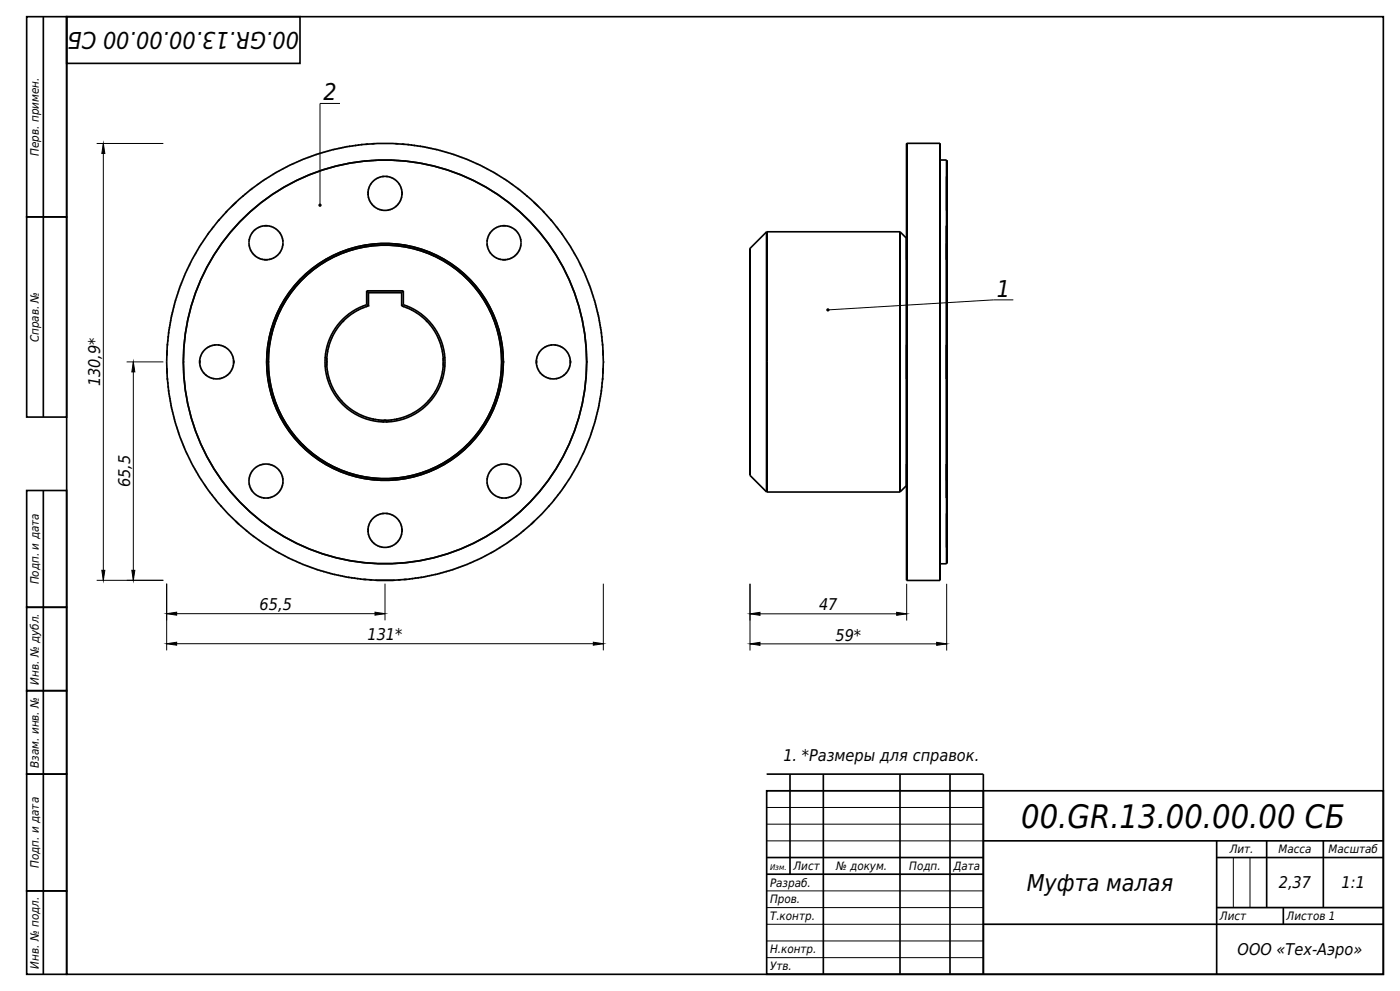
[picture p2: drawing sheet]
<svg xmlns="http://www.w3.org/2000/svg" width="420mm" height="297mm" viewBox="0 0 420 297" stroke-linecap="round" stroke-linejoin="round" font-family="sans-serif">
<g fill="none" stroke="#000" stroke-width=".5">
<path d="M8 5h12v60h-12zM13 5v120M20 5h395v287h-395zM20 5h70v14h-70zM73.1 58.6l-.3 .2M73.7 58.1l-.2 .1M74.3 57.6h-.1M75.3 56.7l-.3 .3M75.7 56.4l-.2 .2M76.1 56.2h-.1M77.1 55.5l-.2 .1M77.6 55.1l-.2 .1"/>
<path d="M78 54.8l-.1 .1M78.3 54.6h-.1M78.9 54.1l-.1 .1M79.2 53.9v.1M79.6 53.7h-.1M79.8 53.6h.1M80.8 52.9v.1M81.2 52.7h-.1M81.9 52.2l-.1 .1M82.2 52.1h.1M82.6 51.8l-.1 .1M82.8 51.7h-.1"/>
<path d="M83.1 51.6h-.1M83.7 51.2h.1M84.7 50.7h.1M85 50.6h-.1M85.2 50.4l-.1 .1M85.9 50.1h-.1M86.1 50h-.1M86.3 49.8v.1M86.9 49.6h-.1M87.1 49.4l-.1 .1M87.7 49.2h-.1M88 49.1h-.1"/>
<path d="M88.2 49h-.1M89.1 48.6h-.1M89.6 48.3l-.1 .1M90.2 48.1h-.1M90.5 47.9l-.1 .1M90.7 47.8l-.1 .1M91 47.7h.1M91.4 47.6h-.1M91.7 47.5h-.1M92.1 47.3h-.1M92.4 47.2h-.1M92.7 47.1h.1"/>
<path d="M93.1 47h-.1M93.5 46.8l-.2 .1M93.8 46.7h-.1M94.1 46.6h-.1M94.4 46.5h.1M94.9 46.3l-.2 .1M95.2 46.2h-.1M95.6 46.1h-.2M95.9 46h-.1M96.4 45.8l-.1 .1M96.8 45.7h.1M97.3 45.6h-.1"/>
<path d="M97.7 45.5h.1M98.2 45.3l-.1 .1M98.6 45.2h-.1M99.1 45.1h-.2M99.5 45h-.1M100.1 44.8l-.3 .1M100.6 44.7h-.2M101.2 44.6h-.2M101.8 44.4l-.2 .1M102.4 44.3l-.2 .1M102.9 44.2h-.1M103.6 44.1h-.2"/>
<path d="M104.2 43.9l-.2 .1M105.1 43.8l-.4 .1M105.9 43.7h-.2M106.9 43.6h-.4M107.7 43.5h-.3M108.7 43.3l-.4 .1M110.4 58l.4 1.9 1 1.6 1.5 1.1 2 .5 2.1-.4 1.6-1 1.2-1.7 .4-2M110.4 58v.5M110.4 58l.4-2 1-1.6 1.5-1.1 2-.4 2.1 .3 1.7 1.2 1.1 1.5 .4 2.1M110.4 57.4v.6M110.5 43.2h-.8M110.5 59l.1 .2"/>
<path d="M110.5 56.8v.1M110.6 59.5l.1 .1M110.7 56.3l-.1 .1M110.8 59.8v.2M110.8 56v.1M111.2 55.3h-.1M111.3 55v.1M112.4 43.1h-.9M112.6 53.8h-.1M113 53.5l-.1 .1M113.3 53.4h-.2M113.5 53.3h-.1"/>
<path d="M113.9 53.1l-.1 .1M114.3 53l-.2 .1M115.1 52.9h-.4M115.9 52.9h.4M116.7 53l.2 .1M117.1 53.1l.1 .1M117.5 53.3h.1M117.7 53.4h.2M118 53.5l.1 .1M118.4 53.8h.1M118.6 43.1h.9M119.7 55v.1"/>
<path d="M119.8 55.3h.1M120.2 56v.1M120.2 59.8v.2M120.3 56.3l.1 .1M120.4 59.5l-.1 .1M120.5 56.8v.1M120.5 59l-.1 .2M120.5 43.2h.8M120.6 57.4v.6M120.6 58v.5M122.3 43.3l.4 .1M123.3 43.5h.3"/>
<path d="M124.1 43.6h.4M125.1 43.7h.2M125.9 43.8l.4 .1M126.8 43.9l.2 .1M127.4 44.1h.2M128.1 44.2h.1M128.6 44.3l.2 .1M129.2 44.4l.2 .1M129.8 44.6h.2M130.4 44.7h.2M130.9 44.8l.3 .1M131.5 45h.1"/>
<path d="M131.9 45.1h.2M132.4 45.2h.1M132.8 45.3l.1 .1M133.3 45.5h.1M133.7 45.6h.1M134.2 45.7h.1M134.6 45.8l.1 .1M135.1 46h.1M135.4 46.1h.2M135.8 46.2h.1M136.1 46.3l.2 .1M136.6 46.5h.1"/>
<path d="M136.9 46.6h.1M137.2 46.7h.1M137.5 46.8l.2 .1M137.9 47h.1M138.3 47.1h.1M138.6 47.2h.1M138.9 47.3h.1M139.3 47.5h.1M139.6 47.6h.1M140 47.7h.1M140.3 47.8l.1 .1M140.5 47.9l.1 .1"/>
<path d="M140.8 48.1h.1M141.4 48.3l.1 .1M141.9 48.6h.1M142.8 49h.1M143 49.1h.1M143.3 49.2h.1M143.9 49.4l.1 .1M144.1 49.6h.1M144.7 49.8v.1M144.9 50h.1M145.1 50.1h.1M145.8 50.4l.1 .1"/>
<path d="M146 50.6h.1M146.3 50.7h.1M147.3 51.2h.1M147.9 51.6h.1M148.2 51.7h.1M148.4 51.8l.1 .1M148.8 52.1h.1M149.1 52.2l.1 .1M149.8 52.7h.1M150.2 52.9v.1M151.2 53.6h.1M151.4 53.7h.1"/>
<path d="M151.8 53.9v.1M152.1 54.1l.1 .1M152.7 54.6h.1M153 54.8l.1 .1M153.4 55.1l.2 .1M153.9 55.5l.2 .1M154.9 56.2h.1M155.3 56.4l.2 .2M155.7 56.7l.3 .3M156.7 57.6h.1M157.3 58.1l.2 .1M157.9 58.6l.3 .2"/>
<path d="M272 43v65.5zM272 43h10M282 48v60.5zM282 43v65.5zM282 48h2M284 48v60.5zM284 58v5.1zM284 52.9v5.1zM8 65h12v60h-12zM56.6 79.9v.1M56.7 79.6v.1M56.9 79.3l-.1 .2"/>
<path d="M57 79.1l-.1 .1M57.1 78.9v.1M57.2 78.6v.1M57.8 77.4v.1M58.4 76.5l-.1 .1M58.5 76.3l-.1 .1M58.7 75.8l-.1 .3M58.9 75.6l-.1 .1M59.2 75v.1M59.3 74.8v.1M59.7 74.1v.1M59.9 73.9l-.1 .1"/>
<path d="M60.1 73.5l-.1 .1M60.3 73.2l-.1 .1M60.9 72.4l-.1 .1M61.1 72v.1M61.4 71.7h-.1M62.1 70.5v.1M62.5 70l-.2 .2M62.8 69.6l-.1 .1M63.7 68.4l-.1 .2M64.1 67.9l-.2 .2M65.1 66.6v.1M65.8 65.8l-.4 .4"/>
<path d="M67 64.5l-.1 .1M68.1 63.3l-.4 .4M69.3 62.1h.1M70.9 60.6l-1.3 1.2M74.8 73.5v.3M74.8 71.7v.3M74.9 74.2h.1M74.9 71.3h.1M75.1 74.8l.1 .2M75.3 75.1v.1M75.5 75.5v.1M75.5 69.9v.1"/>
<path d="M75.6 75.7h.1M75.7 69.8h-.1M75.8 75.9l.1 .2M75.9 69.4v.1M76 76.2h.1M76.1 69.3h-.1M76.3 76.4l.1 .2M76.4 68.9l-.1 .2M76.5 76.7h.1M76.6 68.8h-.1M76.9 76.9v.1M76.9 68.5v.1"/>
<path d="M77.3 77.2h.1M77.4 68.3h-.1M77.6 77.3v.1M77.6 68.1v.1M77.8 77.4l.1 .1M77.9 68l-.1 .1M78.1 77.6h.2M78.3 67.9h-.2M78.6 77.7h.2M78.8 67.8h-.2M79.2 77.8h1.1M79.3 67.7h1"/>
<path d="M80.8 67.8h.2M81.1 77.7h-.3M81.3 67.9h.1M81.4 77.6h-.1M82 68.1l.1 .1M82.1 77.3l-.1 .1M82.6 68.5l.1 .1M82.7 76.9l-.1 .1M82.8 68.6l.1 .1M82.9 76.8l-.1 .1M83.4 69.2h.1M83.5 76.3h-.1"/>
<path d="M83.8 69.6l.2 .3M84 75.6l-.2 .3M84.2 70.2h.1M84.2 75.3h.1M84.3 70.4l.1 .1M84.4 75l-.1 .1M84.5 70.7h.1M84.5 74.8h.1M84.6 71v.1M84.6 74.4v.1M84.7 71.4v.2M84.7 73.9v.2"/>
<path d="M84.8 71.9l.1 .4M84.9 73.2l-.1 .4M110.9 60.2h.1M111 60.4l.1 .1M111.3 60.8h.1M111.5 61.1l.2 .2M111.9 61.6h.1M112.1 61.8l.3 .2M112.6 62.2h.1M113.3 62.5l.1 .1M113.7 62.7h.1M113.9 62.8l.2 .1"/>
<path d="M114.4 62.9l.3 .1M116.6 62.9l-.3 .1M117.1 62.8l-.2 .1M117.3 62.7h.1M117.7 62.5l-.1 .1M118.4 62.2h-.1M118.9 61.8l-.3 .2M119.1 61.6h.1M119.5 61.1l-.2 .2M119.7 60.8h.1M120 60.4l-.1 .1M120.1 60.2h.1"/>
<path d="M146.1 73.2l.1 .4M146.2 71.9l-.1 .4M146.3 73.9v.2M146.3 71.4v.2M146.4 74.4v.1M146.4 71v.1M146.5 74.8h.1M146.5 70.7h.1M146.6 75l.1 .1M146.7 70.4l-.1 .1M146.8 75.3h.1M146.8 70.2h.1"/>
<path d="M147 75.6l.2 .3M147.2 69.6l-.2 .3M147.5 76.3h.1M147.6 69.2h-.1M148.1 76.8l.1 .1M148.2 68.6l-.1 .1M148.3 76.9l.1 .1M148.4 68.5l-.1 .1M148.9 77.3l.1 .1M149 68.1l-.1 .1M149.6 77.6h.1M149.7 67.9h-.1"/>
<path d="M149.9 77.7h.3M150.2 67.8h-.2M150.7 67.7h1M151.8 77.8h-1.1M152.2 67.8h.2M152.4 77.7h-.2M152.7 67.9h.2M152.9 77.6h-.2M153.1 68l.1 .1M153.2 77.4l-.1 .1M153.4 68.1v.1M153.4 77.3v.1"/>
<path d="M153.6 68.3h.1M153.7 77.2h-.1M154.1 68.5v.1M154.1 76.9v.1M154.4 68.8h.1M154.5 76.7h-.1M154.6 68.9l.1 .2M154.7 76.4l-.1 .2M154.9 69.3h.1M155 76.2h-.1M155.1 69.4v.1M155.2 75.9l-.1 .2"/>
<path d="M155.3 69.8h.1M155.4 75.7h-.1M155.5 69.9v.1M155.5 75.5v.1M155.7 75.1v.1M155.9 74.8l-.1 .2M156.1 71.3h.1M156.1 74.2h.1M156.2 71.7v.3M156.2 73.5v.3M160.1 60.6l1.3 1.2M161.7 62.1h.1"/>
<path d="M162.9 63.3l.4 .4M164 64.5l.1 .1M165.2 65.8l.4 .4M165.9 66.6v.1M166.9 67.9l.2 .2M167.3 68.4l.1 .2M168.2 69.6l.1 .1M168.5 70l.2 .2M168.9 70.5v.1M169.6 71.7h.1M169.9 72v.1M170.1 72.4l.1 .1"/>
<path d="M170.7 73.2l.1 .1M170.9 73.5l.1 .1M171.1 73.9l.1 .1M171.3 74.1v.1M171.7 74.8v.1M171.8 75v.1M172.1 75.6l.1 .1M172.3 75.8l.1 .3M172.5 76.3l.1 .1M172.6 76.5l.1 .1M173.2 77.4v.1M173.8 78.6v.1"/>
<path d="M173.9 78.9v.1M174 79.1l.1 .1M174.1 79.3l.1 .2M174.3 79.6v.1M174.4 79.9v.1M225 74.5v34zM230 69.5v39zM270 69.5v39zM272 71.5v37zM272 71.5l-2-2h-39.2a2.33 2.33 0 0 0-2 1.2l-3.8 3.8M272 72.8v5zM272 71.4v1.4"/>
<path d="M284 72.8v5zM284 67.7v5.1zM284 73v35.5zM50.6 99.5v.4M50.7 98.7v.2M50.9 98.1l-.1 .2M51 97.3v.3M51.1 96.6v.2M51.2 95.9v.3M51.4 95.2l-.1 .2M51.5 94.6l-.1 .2M51.6 94.1v.2"/>
<path d="M51.7 93.6v.2M51.9 93.1l-.1 .2M52 92.6v.1M52.1 92.1v.1M52.2 91.6v.1M52.4 91.1l-.1 .1M52.5 90.6v.1M52.6 90.2v.1M52.7 89.8v.2M53 89v.1M53.1 88.6v.1M53.2 88.3v.1"/>
<path d="M53.4 87.9h-.1M53.5 87.5l-.1 .1M53.6 87.1v.1M53.7 86.7v.1M53.9 86.3l-.1 .2M54 86v.1M54.1 85.7h.1M54.2 85.3v.2M54.4 85l-.1 .1M54.5 84.7l-.1 .2M54.7 84.1v.1M55 83.5v.1"/>
<path d="M55.2 82.9h.1M55.4 82.5l-.1 .1M55.6 82v.1M55.7 81.7h.1M56.1 80.9v.1M56.2 80.7h.1M56.5 80.1v.1M100.3 99.8h.1M100.9 98.8h.1M101.2 97.5v.1M101.9 97.4v.1M103.2 96l-.4 .5"/>
<path d="M104.6 94.2h-.1M104.6 94.8l-.2 .1M106 93.8h-.1M106.2 93.6l-.1 .1M107.5 92.9l-.1 .1M107.9 92.2h-.1M108.6 92.4h-.1M108.9 92.3h-.1M109.2 92.1l-.1 .1M109.9 91.9h-.1M110 91.3l-3.3 1.4-2.6 1.8-2 2-2.1 2.9-1.2 2.2-.9 3.3-.4 3.6 .2 2.5 .7 3.1 1.2 2.8 1.9 2.8 2 2.1 2.6 2 2.7 1.3 3.1 1 3 .3 3.3-.2 2.9-.6 3.4-1.6 2.9-2.1 1.9-1.9 2.1-3.1 1.4-3.4 .5-2.5 .2-2.5-.4-3.6-.8-2.9-1.3-2.6-2.1-2.9-1.8-1.8-2.8-2-3.3-1.4M110 87.2h11"/>
<path d="M110 87.2v4.1M110 87.2l.5 .5M110 91.3l.5 .4M110.3 91.8h-.1M110.5 91.7l-2.2 .8-3.1 1.8-1.8 1.5-2.1 2.4-1.4 2.3-.9 2.2-.7 2.7-.3 3.1M110.5 87.7h10M110.5 87.7h9.9M110.5 87.7v4M120.5 91.7l2.2 .8 2.1 1.1 1.9 1.4 1.7 1.6 1.5 1.9 1.2 2 .9 2.2 .6 2.2 .4 2.4v2.4l-.4 2.4-.7 2.3-.9 2.3-1.3 2-1.6 1.9-1.8 1.7-2.1 1.3-2.1 1.1-2.4 .7-2.4 .5h-2.4l-2.4-.2-2.4-.6-2.3-.9-2.1-1.2-1.9-1.5-1.7-1.8-1.4-2-1.2-2.1-.8-2.3-.5-2.4-.2-2.4M120.5 87.7v4M120.7 91.8h.1M121 91.3l-.5 .4"/>
<path d="M121 87.2v4.1M121 87.2l-.5 .5M121.1 91.9h.1M121.8 92.1l.1 .1M122.1 92.3h.1M122.4 92.4h.1M123.1 92.2h.1M123.5 92.9l.1 .1M124.8 93.6l.1 .1M125 93.8h.1M126.4 94.8l.2 .1M126.4 94.2h.1"/>
<path d="M127.8 96l.4 .5M129.1 97.4v.1M129.8 97.5v.1M130.1 98.8h.1M130.7 99.8h.1M174.5 80.1v.1M174.8 80.7h.1M174.9 80.9v.1M175.3 81.7h.1M175.4 82v.1M175.6 82.5l.1 .1M175.8 82.9h.1"/>
<path d="M176 83.5v.1M176.3 84.1v.1M176.5 84.7l.1 .2M176.6 85l.1 .1M176.8 85.3v.2M176.9 85.7h.1M177 86v.1M177.1 86.3l.1 .2M177.3 86.7v.1M177.4 87.1v.1M177.5 87.5l.1 .1M177.6 87.9h.1"/>
<path d="M177.8 88.3v.1M177.9 88.6v.1M178 89v.1M178.3 89.8v.2M178.4 90.2v.1M178.5 90.6v.1M178.6 91.1l.1 .1M178.8 91.6v.1M178.9 92.1v.1M179 92.6v.1M179.1 93.1l.1 .2M179.3 93.6v.2"/>
<path d="M179.4 94.1v.2M179.5 94.6l.1 .2M179.6 95.2l.1 .2M179.8 95.9v.3M179.9 96.6v.2M180 97.3v.3M180.1 98.1l.1 .2M180.3 98.7v.2M180.4 99.5v.4M50.1 110.3v1.7M50.1 104.9v1.7M50.2 113.3v.6"/>
<path d="M50.2 103v.5M50.3 114.6l.1 .4M50.4 101.9l-.1 .4M50.4 115.7l.1 .5M50.5 100.7l-.1 .5M50.6 116.9v.5M50.7 117.9v.3M50.8 118.7l.1 .2M50.9 119.3l.1 .3M59.9 108.5l.4 2 1 1.5 1.5 1.1 2 .5 2.1-.4 1.6-1 1.2-1.7 .4-2M59.9 108.5v.5M59.9 108.5l.4-2 1-1.6 1.6-1.1 1.9-.4 2.1 .3 1.7 1.2 1.1 1.5 .4 2.1"/>
<path d="M59.9 107.9v.6M60 109.5l.1 .2M60 107.3v.1M60.1 110l.1 .1M60.2 106.8l-.1 .1M60.3 110.3v.2M60.3 106.5v.1M60.4 110.7h.1M60.5 110.9l.1 .1M60.7 105.8h-.1M60.8 111.3h.1M60.8 105.5v.1"/>
<path d="M61 111.6l.2 .2M61.4 112.1h.1M61.6 112.3l.3 .2M62.1 104.3h-.1M62.1 112.7h.1M62.5 104l-.1 .1M62.8 113l.1 .1M62.8 103.9h-.2M63 103.8h-.1M63.2 113.2h.1M63.4 103.6l-.1 .1M63.4 113.3l.2 .1"/>
<path d="M63.8 103.5l-.2 .1M63.9 113.4l.3 .1M64.6 103.4h-.4M65.4 103.4h.4M66.1 113.4l-.3 .1M66.2 103.5l.2 .1M66.6 113.3l-.2 .1M66.6 103.6l.1 .1M66.8 113.2h.1M67 103.8h.1M67.2 113l-.1 .1M67.2 103.9h.2"/>
<path d="M67.5 104l.1 .1M67.9 112.7h-.1M67.9 104.3h.1M68.4 112.3l-.3 .2M68.6 112.1h.1M69 111.6l-.2 .2M69.2 105.5v.1M69.2 111.3h.1M69.3 105.8h.1M69.5 110.9l-.1 .1M69.6 110.7h.1M69.7 106.5v.1"/>
<path d="M69.7 110.3v.2M69.8 106.8l.1 .1M69.9 110l-.1 .1M70 107.3v.1M70 109.5l-.1 .2M70.1 107.9v.6M70.1 108.5v.5M97.5 109.6l.1 .2M97.6 107l-.1 .2M97.7 110.9v.1M97.7 105.9v.1M98 108.5v1.1"/>
<path d="M98 107.3v1.2M98.1 110.5l.1 .3M98.2 113.3h.1M98.2 106l-.1 .4M98.3 111.4v.2M98.3 105.3v.2M98.4 112.1v.1M98.4 104.7v.2M98.5 112.6v.1M98.6 104.1l-.1 .2M98.6 113.1l.1 .1M98.7 103.6l-.1 .2"/>
<path d="M98.7 102v.1M98.8 113.5v.2M98.8 103.3v.1M98.9 113.9v.2M98.9 102.9v.1M99 114.3v.1M99 102.5v.1M99.2 102.2l-.1 .1M99.3 101.9v.1M99.4 115.3h.1M99.4 101.6v.1M99.4 116.5l.1 .1"/>
<path d="M99.5 116.8h.1M99.6 101.3h-.1M99.7 101l-.1 .1M99.9 100.5v.1M100.4 117.3v.1M101 118.2v.1M101.3 118.7l.1 .1M101.5 119.8h.1M101.8 119.3l.1 .1M102.3 119.9l.3 .3M128.7 119.9l-.3 .3M129.2 119.3l-.1 .1"/>
<path d="M129.5 119.8h-.1M129.7 118.7l-.1 .1M130 118.2v.1M130.6 117.3v.1M131.1 100.5v.1M131.3 101l.1 .1M131.4 101.3h.1M131.5 116.8h-.1M131.6 116.5l-.1 .1M131.6 101.6v.1M131.6 115.3h.1M131.7 101.9v.1"/>
<path d="M131.8 102.2l.1 .1M132 102.5v.1M132 114.3v.1M132.1 102.9v.1M132.1 113.9v.2M132.2 103.3v.1M132.2 113.5v.2M132.3 102v.1M132.3 103.6l.1 .2M132.4 113.1l-.1 .1M132.4 104.1l.1 .2M132.5 112.6v.1"/>
<path d="M132.6 104.7v.2M132.6 112.1v.1M132.7 105.3v.2M132.7 111.4v.2M132.8 106l.1 .4M132.8 113.3h.1M132.9 110.5l-.1 .3M133 107.3v1.1M133 108.5v1.1M133.3 105.9v.1M133.3 110.9v.1M133.4 107l.1 .2"/>
<path d="M133.5 109.6l-.1 .2M160.9 108.5l.4 2 1 1.5 1.5 1.1 2 .5 2.1-.4 1.6-1 1.2-1.7 .4-2M160.9 108.5v.5M160.9 108.5l.4-2.1 1-1.5 1.6-1.1 1.9-.4 2.1 .3 1.8 1.2 1 1.5 .4 2.1M160.9 107.9v.6M161 109.5l.1 .2M161 107.3v.1M161.1 110l.1 .1M161.2 106.8l-.1 .1M161.3 110.3v.2M161.3 106.5v.1M161.4 110.7h.1"/>
<path d="M161.5 110.9l.1 .1M161.7 105.8h-.1M161.8 111.3h.1M161.8 105.5v.1M162 111.6l.2 .2M162.4 112.1h.1M162.6 112.3l.3 .2M163.1 104.3h-.1M163.1 112.7h.1M163.5 104l-.1 .1M163.8 113l.1 .1M163.8 103.9h-.2"/>
<path d="M164 103.8h-.1M164.2 113.2h.1M164.4 103.6l-.1 .1M164.4 113.3l.2 .1M164.8 103.5l-.2 .1M164.9 113.4l.3 .1M165.6 103.4h-.4M166.4 103.4h.4M167.1 113.4l-.3 .1M167.2 103.5l.2 .1M167.6 113.3l-.2 .1M167.6 103.6l.1 .1"/>
<path d="M167.8 113.2h.1M168 103.8h.1M168.2 113l-.1 .1M168.2 103.9h.2M168.5 104l.1 .1M168.9 112.7h-.1M168.9 104.3h.1M169.4 112.3l-.3 .2M169.6 112.1h.1M170 111.6l-.2 .2M170.2 105.5v.1M170.2 111.3h.1"/>
<path d="M170.3 105.8h.1M170.5 110.9l-.1 .1M170.6 110.7h.1M170.7 106.5v.1M170.7 110.3v.2M170.8 106.8l.1 .1M170.9 110l-.1 .1M171 107.3v.1M171 109.5l-.1 .2M171.1 107.9v.6M171.1 108.5v.5M180.1 119.3l-.1 .3"/>
<path d="M180.2 118.7l-.1 .2M180.3 117.9v.3M180.4 116.9v.5M180.5 100.7l.1 .5M180.6 115.7l-.1 .5M180.6 101.9l.1 .4M180.7 114.6l-.1 .4M180.8 103v.5M180.8 113.3v.6M180.9 104.9v1.7M180.9 110.3v1.7M225 108.5v33.9z"/>
<path d="M230 108.5v38.9zM270 108.5v38.9zM272 108.5v36.9v-36.9M272 108.5v5.1zM272 108.5v65.4zM272 103.4v5.1zM282 108.5v65.4v-65.4M282 108.5v60.4zM284 108.5v5.1zM284 108.5v35.4zM284 103.4v5.1zM284 108.5v60.4z"/>
<path d="M51.1 120v.3M51.2 120.8v.2M51.3 121.4l.1 .3M51.5 122.2v.1M51.6 122.7v.1M51.7 123.2v.1M51.8 123.7l.1 .1M52 124.2v.1M52.1 124.7v.1M52.2 125.2v.1M52.3 125.7l.1 .1M52.5 126.2v.1"/>
<path d="M52.6 126.7v.1M52.7 127v.1M52.8 127.4l.1 .1M53 127.8v.1M53.1 128.2v.1M53.2 128.6h.1M53.3 128.9l.1 .2M53.4 129.3l.1 .2M53.6 129.6v.2M53.7 130v.2M53.8 130.5l.1 .1M54.1 131.2v.1"/>
<path d="M54.2 131.5v.1M54.3 131.8l.1 .1M54.5 132.1v.1M54.6 132.4v.1M54.7 132.7v.1M54.8 133l.1 .1M54.9 133.3l.1 .1M55.1 133.7h.1M55.2 133.9v.2M55.3 134.3l.1 .1M55.4 134.5l.1 .1M55.7 135.2v.1"/>
<path d="M55.8 135.4l.1 .1M55.9 135.6l.1 .1M56 135.9l.1 .1M56.2 136.2v.1M56.3 136.4v.1M56.8 137.5l.1 .1M57.3 138.5l.1 .1M57.9 139.7h.1M58.1 139.9v.1M77.2 139.8h.1M78 139.4h-.1M78.4 139.3h-.1"/>
<path d="M79 139.1l-.2 .1M80.5 139.1l.3 .1M81.2 139.3h.2M81.6 139.4h.1M81.9 139.5l.1 .1M82.2 139.7h.1M82.3 139.8h.2M104.2 122.4v.1M105.1 122.6h.1M105.5 122.8l.1 .1M106.7 123.6h.1M106.9 123.7h.1"/>
<path d="M107.1 123.8l.1 .1M108.1 124.3l.1 .1M108.4 124.4l.1 .1M108.5 125l.1 .1M108.6 124.5l.2 .1M109 124.7h.1M109.5 125.4l.1 .1M109.7 125h.1M110 125.1h.1M110.4 125.2h.2M110.9 125.3l.1 .1M111.4 125.5h.1"/>
<path d="M111.8 125.5l.3 .1M112.5 125.7h.3M113.4 125.8l.4 .1M114.8 126.4h.3M115.2 125.9h.6M116.2 126.4h-.3M117.6 125.8l-.4 .1M118.5 125.7h-.3M119.2 125.5l-.3 .1M119.6 125.5h-.1M120.1 125.3l-.1 .1M120.6 125.2h-.2"/>
<path d="M121 125.1h-.1M121.3 125h-.1M121.5 125.4l-.1 .1M122 124.7h-.1M122.4 124.5l-.2 .1M122.5 125l-.1 .1M122.6 124.4l-.1 .1M122.9 124.3l-.1 .1M123.9 123.8l-.1 .1M124.1 123.7h-.1M124.3 123.6h-.1M125.5 122.8l-.1 .1"/>
<path d="M125.9 122.6h-.1M126.8 122.4v.1M148.7 139.8h-.2M148.8 139.7h.1M149.1 139.5l-.1 .1M149.4 139.4h-.1M149.8 139.3h-.2M150.5 139.1l-.3 .1M152 139.1l.2 .1M152.6 139.3h.1M153 139.4h.1M153.8 139.8h.1"/>
<path d="M172.9 139.9v.1M173.1 139.7h-.1M173.7 138.5l-.1 .1M174.2 137.5l-.1 .1M174.7 136.4v.1M174.8 136.2v.1M175 135.9l-.1 .1M175.1 135.6l-.1 .1M175.2 135.4l-.1 .1M175.3 135.2v.1M175.6 134.5l-.1 .1M175.7 134.3l-.1 .1"/>
<path d="M175.8 133.9v.2M175.9 133.7h.1M176.1 133.3l-.1 .1M176.2 133l-.1 .1M176.3 132.7v.1M176.4 132.4v.1M176.5 132.1v.1M176.7 131.8l-.1 .1M176.8 131.5v.1M176.9 131.2v.1M177.2 130.5l-.1 .1M177.3 130v.2"/>
<path d="M177.4 129.6v.2M177.6 129.3l-.1 .2M177.7 128.9l-.1 .2M177.8 128.6h.1M177.9 128.2v.1M178 127.8v.1M178.2 127.4l-.1 .1M178.3 127v.1M178.4 126.7v.1M178.5 126.2v.1M178.7 125.7l-.1 .1M178.8 125.2v.1"/>
<path d="M178.9 124.7v.1M179 124.2v.1M179.2 123.7l-.1 .1M179.3 123.2v.1M179.4 122.7v.1M179.5 122.2v.1M179.7 121.4l-.1 .3M179.8 120.8v.2M179.9 120v.3M272 139.1v5.1zM284 139.1v5.1zM8 147h12v35h-12z"/>
<path d="M13 147v145M58.4 140.6h.1M58.6 140.8v.1M58.7 141v.1M58.9 141.3l.1 .2M59.3 142v.1M59.4 142.3h.1M59.8 142.9l.1 .1M60.2 143.5v.1M60.4 143.9l.1 .1M61.3 145.2h.1M61.4 145.4l.2 .2"/>
<path d="M61.7 145.8l.1 .2M62.1 146.3v.1M62.3 146.7h.1M62.6 147v.1M62.9 147.5l.2 .2M63.5 148.2l.1 .2M63.9 148.8l.1 .1M64.3 149.3l.2 .2M64.7 149.8l.1 .2M66.2 151.5l.3 .3M70.7 156.2l1 1M72.3 157.6v.1"/>
<path d="M73.8 158.9l.3 .3M74.5 159.5l.2 .2M74.8 144.9v.3M74.8 143.2v.2M74.9 145.6v.1M74.9 142.6v.2M75 146l.1 .1M75.1 142.3l-.1 .1M75.1 146.2l.1 .2M75.2 142l-.1 .1M75.3 146.5v.1M75.3 141.8h.1"/>
<path d="M75.4 146.7l.1 .3M75.4 141.5v.1M75.6 147.1l.2 .2M75.7 141.2h-.1M75.8 141v.1M76.7 148.2h.1M76.8 140v.1M77.4 148.7h.1M77.8 148.8v.1M78 148.9l.1 .1M78.4 149.1h.2M78.9 149.2h.4"/>
<path d="M80.7 149.2h-.4M81.2 149.1h-.2M81.6 148.9l-.2 .1M81.8 148.8v.1M82.3 148.6h.1M82.6 148.4l-.1 .1M82.9 140.2h.1M83.1 148.1h-.1M83.4 147.8l-.1 .1M83.6 147.6h.1M83.7 140.9l.2 .2M83.7 147.4h.1"/>
<path d="M84.1 141.4v.1M84.1 146.9l-.1 .2M84.2 146.7h.1M84.3 141.8l.1 .1M84.4 146.4l-.1 .1M84.5 146.2h.1M84.6 142.4v.1M84.6 145.8v.2M84.7 142.8v.2M84.7 145.4v.2M84.8 143.3l.1 .4M84.9 144.6l-.1 .3"/>
<path d="M110.4 159l.4 2 1 1.5 1.5 1.1 2 .5 2.1-.4 1.6-1 1.2-1.7 .4-2M110.4 159v.5M110.4 159l.4-2 1-1.6 1.5-1.1 2-.4 2.1 .3 1.7 1.2 1.1 1.5 .4 2.1M110.4 158.4v.6M110.5 157.8v.1M110.7 157.3l-.1 .1M110.8 157v.1M111.2 156.3h-.1M111.3 156v.1M112.6 154.8h-.1M113 154.5l-.1 .1M113.3 154.4h-.2"/>
<path d="M113.5 154.3h-.1M113.9 154.1l-.1 .1M114.3 154l-.2 .1M115.1 153.9h-.4M115.9 153.9h.4M116.7 154l.2 .1M117.1 154.1l.1 .1M117.5 154.3h.1M117.7 154.4h.2M118 154.5l.1 .1M118.4 154.8h.1M119.7 156v.1"/>
<path d="M119.8 156.3h.1M120.2 157v.1M120.3 157.3l.1 .1M120.5 157.8v.1M120.6 158.4v.6M120.6 159v.5M146.1 144.6l.1 .3M146.2 143.3l-.1 .4M146.3 145.4v.2M146.3 142.8v.2M146.4 145.8v.2M146.4 142.4v.1"/>
<path d="M146.5 146.2h.1M146.6 146.4l.1 .1M146.7 141.8l-.1 .1M146.8 146.7h.1M146.9 146.9l.1 .2M146.9 141.4v.1M147.3 147.4h.1M147.3 140.9l-.2 .2M147.4 147.6h.1M147.6 147.8l.1 .1M147.9 148.1h.1M148.1 140.2h-.1"/>
<path d="M148.4 148.4l.1 .1M148.7 148.6h.1M149.2 148.8v.1M149.4 148.9l.2 .1M149.8 149.1h.2M150.3 149.2h.4M152.1 149.2h-.4M152.6 149.1h-.2M153 148.9l-.1 .1M153.2 148.8v.1M153.6 148.7h-.1M154.2 140v.1"/>
<path d="M154.3 148.2h.1M155.2 141v.1M155.3 141.2h.1M155.4 147.1l-.2 .2M155.6 141.5v.1M155.6 146.7l-.1 .3M155.7 141.8h.1M155.7 146.5v.1M155.8 142l.1 .1M155.9 146.2l-.1 .2M155.9 142.3l.1 .1M156 146l-.1 .1"/>
<path d="M156.1 142.6v.2M156.1 145.6v.1M156.2 143.2v.2M156.2 144.9v.3M156.5 159.5l-.2 .2M157.2 158.9l-.3 .3M158.7 157.6v.1M160.3 156.2l-1 1M164.8 151.5l-.3 .3M166.3 149.8l-.1 .2M166.7 149.3l-.2 .2M167.1 148.8l-.1 .1"/>
<path d="M167.5 148.2l-.1 .2M168.1 147.5l-.2 .2M168.4 147v.1M168.7 146.7h-.1M168.9 146.3v.1M169.3 145.8l-.1 .2M169.6 145.4l-.2 .2M169.7 145.2h-.1M170.6 143.9l-.1 .1M170.8 143.5v.1M171.2 142.9l-.1 .1M171.6 142.3h-.1"/>
<path d="M171.7 142v.1M172.1 141.3l-.1 .2M172.3 141v.1M172.4 140.8v.1M172.6 140.6h-.1M225 142.5l4.5 4.5a2.33 2.33 0 0 0 2.1 .5h38.4l2-2M272 144.2v1.3M284 144.2v5.1zM284 159v5.1zM284 153.9v5.1zM75.2 160.1l.1 .1M75.8 160.5l.1 .1"/>
<path d="M76.2 160.8l.2 .1M76.6 161.1l.1 .1M77.5 161.8l.2 .1M78 162.2l.2 .1M78.5 162.5l.1 .1M78.9 162.8h.1M79.9 163.4h.1M80.3 163.6v.1M80.9 164l.2 .1M81.3 164.3h.1M81.9 164.6v.1M82.7 165.1v.1"/>
<path d="M82.9 165.3h.1M83.1 165.4h.1M83.4 165.5h.1M83.6 165.6l.2 .2M85 166.4h.1M85.3 166.5v.1M85.5 166.6l.1 .1M86.4 167.1l.1 .1M86.6 167.3h.1M87.5 167.6l.1 .1M87.7 167.8h.1M88.6 168.1l.1 .1"/>
<path d="M88.9 168.3h.1M89.2 168.4h.1M89.7 168.6l.2 .1M90 168.8h.1M90.9 169.2h.1M91.5 169.4h.1M91.9 169.5h.1M92.2 169.6l.1 .1M92.5 169.8h.1M92.9 169.9h.1M93.2 170h.1M93.6 170.1l.1 .1"/>
<path d="M93.9 170.3h.1M94.3 170.4h.1M94.6 170.5h.1M94.9 170.6l.2 .1M95.3 170.8h.1M95.8 170.9h.1M96.2 171l.1 .1M96.6 171.1l.1 .1M97 171.3h.2M97.5 171.4h.1M97.9 171.5l.2 .1M98.3 171.6l.2 .1"/>
<path d="M98.7 171.8h.3M99.2 171.9h.1M99.7 172l.1 .1M100.2 172.1l.3 .1M100.8 172.3h.1M101.4 172.4h.2M102 172.5l.2 .1M102.6 172.6l.3 .1M103.2 172.8h.2M103.7 172.9h.3M104.4 173l.4 .1M105.3 173.1l.4 .1"/>
<path d="M106.2 173.3h.4M107.1 173.4h.4M108 173.5l.3 .1M109 173.6l.9 .1M110.5 160l.1 .2M110.6 160.5l.1 .1M110.8 160.8v.2M110.8 173.8h.8M110.9 161.2h.1M111 161.4l.1 .1M111.3 161.8h.1M111.5 162.1l.2 .2"/>
<path d="M111.9 162.6h.1M112.1 162.8l.3 .2M112.6 173.9h5.8M112.6 163.2h.1M113.3 163.5l.1 .1M113.7 163.7h.1M113.9 163.8l.2 .1M114.4 163.9l.3 .1M116.6 163.9l-.3 .1M117.1 163.8l-.2 .1M117.3 163.7h.1M117.7 163.5l-.1 .1"/>
<path d="M118.4 163.2h-.1M118.9 162.8l-.3 .2M119.1 162.6h.1M119.5 162.1l-.2 .2M119.7 161.8h.1M120 161.4l-.1 .1M120.1 161.2h.1M120.2 173.8h-.8M120.2 160.8v.2M120.4 160.5l-.1 .1M120.5 160l-.1 .2M122 173.6l-.9 .1"/>
<path d="M123 173.5l-.3 .1M123.9 173.4h-.4M124.8 173.3h-.4M125.7 173.1l-.4 .1M126.6 173l-.4 .1M127.3 172.9h-.3M127.8 172.8h-.2M128.4 172.6l-.3 .1M129 172.5l-.2 .1M129.6 172.4h-.2M130.2 172.3h-.1M130.8 172.1l-.3 .1"/>
<path d="M131.3 172l-.1 .1M131.8 171.9h-.1M132.3 171.8h-.3M132.7 171.6l-.2 .1M133.1 171.5l-.2 .1M133.5 171.4h-.1M134 171.3h-.2M134.4 171.1l-.1 .1M134.8 171l-.1 .1M135.2 170.9h.1M135.7 170.8h-.1M136.1 170.6l-.2 .1"/>
<path d="M136.4 170.5h-.1M136.7 170.4h-.1M137.1 170.3h-.1M137.4 170.1l-.1 .1M137.8 170h-.1M138.1 169.9h-.1M138.5 169.8h-.1M138.8 169.6l-.1 .1M139.1 169.5h.1M139.5 169.4h-.1M140.1 169.2h-.1M141 168.8h-.1"/>
<path d="M141.3 168.6l-.2 .1M141.8 168.4h.1M142.1 168.3h-.1M142.4 168.1l-.1 .1M143.3 167.8h-.1M143.5 167.6l-.1 .1M144.4 167.3h-.1M144.6 167.1l-.1 .1M145.5 166.6l-.1 .1M145.7 166.5v.1M146 166.4h-.1M147.4 165.6l-.2 .2"/>
<path d="M147.6 165.5h.1M147.9 165.4h-.1M148.1 165.3h-.1M148.3 165.1l-.1 .1M149.1 164.6v.1M149.7 164.3h-.1M150.1 164l-.2 .1M150.7 163.6v.1M151.1 163.4h-.1M152.1 162.8h.1M152.5 162.5l-.1 .1M153 162.2l-.2 .1"/>
<path d="M153.5 161.8l-.2 .1M154.4 161.1l-.1 .1M154.8 160.8l-.2 .1M155.2 160.5l-.1 .1M155.8 160.1l-.1 .1M272 174h10M282 169h2M8 182h12v25h-12zM8 207h12v25h-12zM8 232h12v35h-12zM230 237h185v55h-185zM230 232h65v60"/>
<path d="M237 232v30M247 232v60M270 232v60M285 232v60M230 257h65M295 252h120M365 257h50M365 252v40M380 252v20M397 252v20M8 267h12v25h-12zM230 262h65"/>
<path d="M295 277h120M365 272h50M385 272v5"/>
<circle cx="79.8" cy="72.8" r="5.1"/>
<circle cx="151.2" cy="72.8" r="5.1"/>
<circle cx="115.5" cy="108.5" r="60.5"/>
<circle cx="115.5" cy="108.5" r="35"/>
<circle cx="115.5" cy="108.5" r="65.5"/>
<circle cx="115.5" cy="108.5" r="35.5"/>
<circle cx="79.8" cy="144.2" r="5.1"/>
<circle cx="151.2" cy="144.2" r="5.1"/>
</g>
<g fill="none" stroke="#000" stroke-width=".3">
<path d="M102 31h-6v30.5M29 43h20M31 43v130.9M304 89.9h-6l-49.6 3M38 108.5h11M40 108.5v65.4M29 173.9h20M50 174.9v20M115.5 174.9v11M181 174.9v20M225 175v20M272 175v11"/>
<path d="M284 175v20M50 183.9h65.5M50 192.9h131M225 184h47M225 193h59M230 237h65M230 252h65M230 247h65M230 242h65M370 257v15M375 257v15M230 277h65"/>
<path d="M230 272h65M230 267h65M230 292h65M230 287h65M230 282h65"/>
</g>
<path d="M31 43l.5 3h-.9zM40 108.5l.4 3h-.9zM30.6 170.9h.9l-.5 3zM39.5 170.9h.9l-.4 3zM50 183.9l3-.4v.9zM50 192.9l3-.4v.9zM112.5 183.5l3 .4-3 .5zM178 192.5l3 .4-3 .5zM225 184l3-.5v.9zM225 193l3-.5v.9zM269 183.5l3 .5-3 .4zM281 192.5l3 .5-3 .4z" fill="#000" stroke="#000" stroke-width=".3"/>
<g fill="#000">
<circle cx="96" cy="61.5" r=".5"/>
<circle cx="248.4" cy="92.9" r=".5"/>
</g>
<text font-size="9.7" x="306.4" y="248">00.GR.13.00.00.00 СБ</text>
<g font-size="6.9">
<text x="89.7" y="9.5" transform="rotate(-180 89.7 9.5)">00.GR.13.00.00.00 СБ</text>
<text x="97" y="30">2</text>
<text x="299" y="88.9">1</text>
<text x="308" y="267">Муфта малая</text>
</g>
<g font-size="4.9">
<text x="30" y="115.8" transform="rotate(-90 30 115.8)">130,9*</text>
<text x="39" y="146.1" transform="rotate(-90 39 146.1)">65,5</text>
<text x="77.9" y="182.9">65,5</text>
<text x="245.7" y="183">47</text>
<text x="110.2" y="191.9">131*</text>
<text x="250.6" y="192">59*</text>
<text x="235" y="228">1. *Размеры для справок.</text>
<text x="383.6" y="266.3">2,37</text>
<text x="402.5" y="266.3">1:1</text>
<text x="371.3" y="286.3">ООО «Тех-Аэро»</text>
</g>
<g font-size="3.5">
<text x="11.6" y="46.7" transform="rotate(-90 11.6 46.7)">Перв. примен.</text>
<text x="11.6" y="102.6" transform="rotate(-90 11.6 102.6)">Справ. №</text>
<text x="11.6" y="175.1" transform="rotate(-90 11.6 175.1)">Подп. и дата</text>
<text x="11.6" y="205.2" transform="rotate(-90 11.6 205.2)">Инв. № дубл.</text>
<text x="11.6" y="230.1" transform="rotate(-90 11.6 230.1)">Взам. инв. №</text>
<text x="368.9" y="255.8">Лит.</text>
<text x="383.5" y="255.8">Масса</text>
<text x="398.6" y="255.8">Масштаб</text>
<text x="11.6" y="260.1" transform="rotate(-90 11.6 260.1)">Подп. и дата</text>
<text x="238" y="260.8">Лист</text>
<text x="250.8" y="260.8">№ докум.</text>
<text x="272.8" y="260.8">Подп.</text>
<text x="231" y="265.8">Разраб.</text>
<text x="231" y="270.8">Пров.</text>
<text x="231" y="275.8">Т.контр.</text>
<text x="366" y="275.8">Лист</text>
<text x="386" y="275.8">Листов 1</text>
<text x="231" y="285.8">Н.контр.</text>
<text x="11.6" y="290.3" transform="rotate(-90 11.6 290.3)">Инв. № подл.</text>
<text x="231" y="290.8">Утв.</text>
</g>
<text font-size="3.4" x="286" y="260.8">Дата</text>
<text font-size="2.4" x="231" y="260.8">Изм.</text>
</svg>
